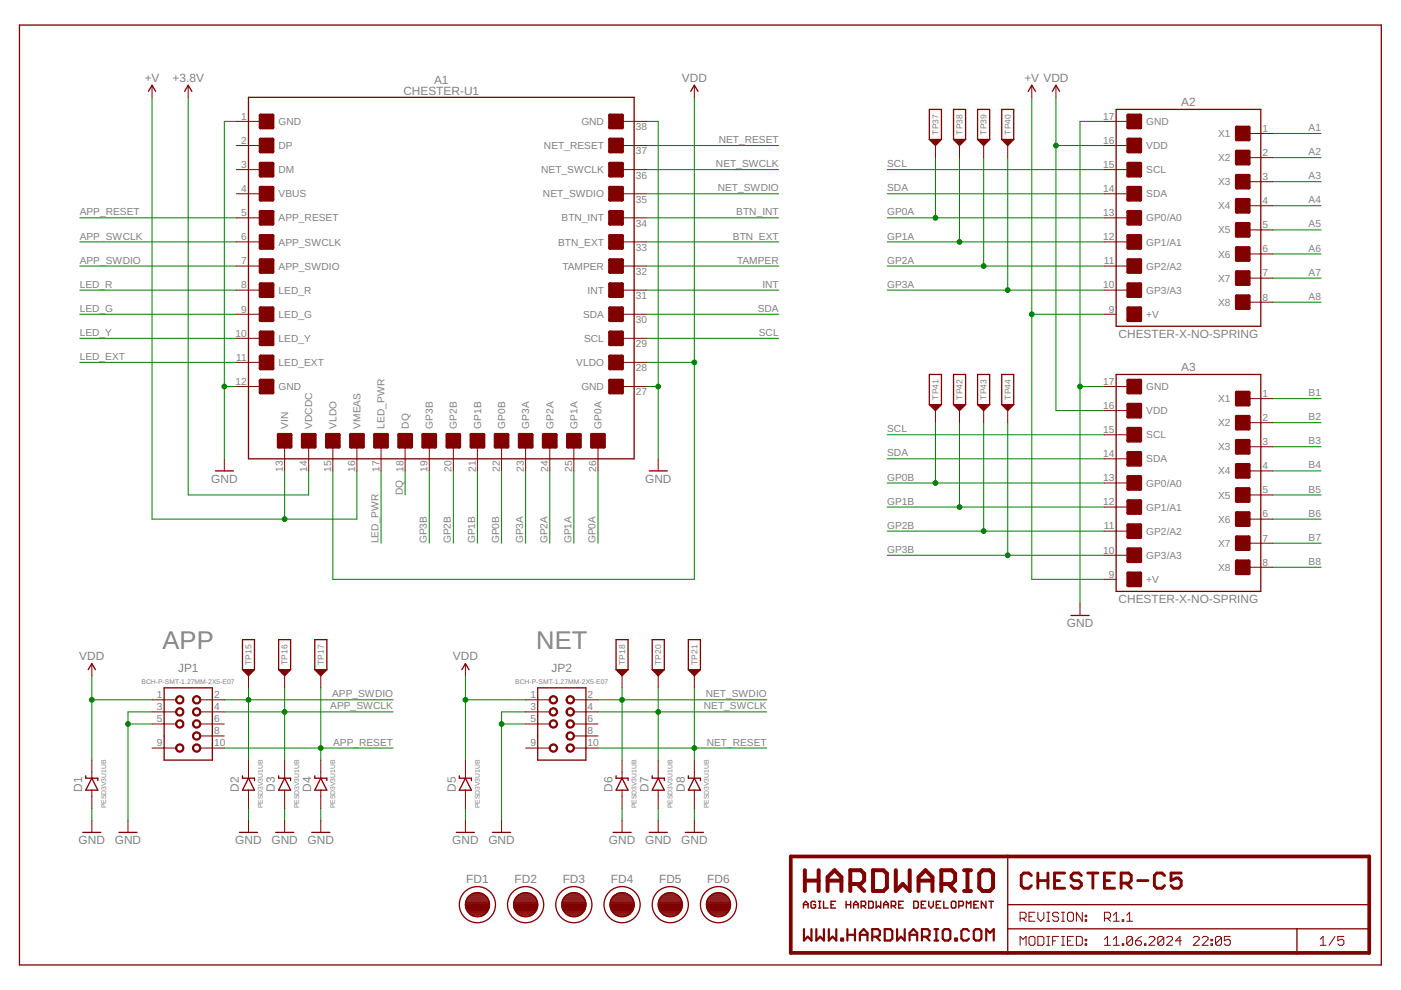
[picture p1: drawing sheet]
<svg xmlns="http://www.w3.org/2000/svg" width="297mm" height="210mm" viewBox="0 0 297 210" stroke-linecap="round" stroke-linejoin="round" font-family="sans-serif">
<g fill="none" stroke="#008000" stroke-width=".21">
<path d="M32.2 20.6v89.5h43.5v-10.3M39.9 20.6v84.3h25.5v-5.1M50.1 25.7h-2.5v71.6M137 25.7h2.6v71.6M137 30.9h28.1M137 36h28.1M147.2 20.6v102.2h-76.6v-23M188.1 36h46M198.3 33.4v12.8M203.4 33.4v17.9M208.6 33.4v23M213.7 33.4v28.1"/>
<path d="M218.8 20.6v102.2h15.3M223.9 20.6v66.5h10.2M223.9 30.9h10.2M234.1 25.7h-5.1v102.3M269.9 28.3h10.2M269.9 33.4h10.2M269.9 38.5h10.2M16.9 56.4h33.2M16.9 51.3h33.2M16.9 46.2h33.2M137 41.1h28.1M137 56.4h28.1"/>
<path d="M137 51.3h28.1M137 46.2h28.1M188.1 41.1h46M188.1 56.4h46M188.1 51.3h46M188.1 46.2h46M269.9 43.6h10.2M269.9 48.7h10.2M269.9 53.8h10.2M269.9 59h10.2M16.9 66.6h33.2M16.9 76.8h33.2"/>
<path d="M16.9 71.7h33.2M16.9 61.5h33.2M137 66.6h28.1M137 76.8h10.2M137 71.7h28.1M137 61.5h28.1M188.1 61.5h46M218.8 66.6h15.3M269.9 64.1h10.2M47.6 82h2.5M60.3 99.8v10.3M80.8 99.8v15.4"/>
<path d="M85.9 99.8v5.1M91 99.8v15.4M96.1 99.8v15.4M101.2 99.8v15.4M106.3 99.8v15.4M111.4 99.8v15.4M116.6 99.8v15.4M121.7 99.8v15.4M126.8 99.8v15.4M137 82h2.6M188.1 92.2h46M188.1 97.3h46"/>
<path d="M198.3 89.6v12.8M203.4 89.6v17.9M208.6 89.6v23M213.7 89.6v28.1M229 82h5.1M269.9 84.5h10.2M269.9 89.6h10.2M269.9 94.7h10.2M269.9 99.8h10.2M188.1 117.7h46M188.1 112.6h46M188.1 107.5h46"/>
<path d="M188.1 102.4h46M269.9 110.1h10.2M269.9 104.9h10.2M269.9 115.2h10.2M269.9 120.3h10.2M19.5 143.3v17.9M19.5 148.4h12.7M27.1 153.5h5.1M32.2 150.9h-5.1v23M47.6 150.9h35.7M47.6 148.4h35.7M47.6 158.6h35.7"/>
<path d="M52.7 145.8v15.4M60.3 145.8v15.4M68 145.8v15.4M98.7 143.3v17.9M98.7 148.4h12.7M106.3 153.5h5.1M111.4 150.9h-5.1v23M126.8 150.9h35.8M126.8 148.4h35.8M126.8 158.6h35.8M131.9 145.8v15.4M139.6 145.8v15.4"/>
<path d="M147.2 145.8v15.4M19.5 171.4v2.5M52.7 171.4v2.5M60.3 171.4v2.5M68 171.4v2.5M98.7 171.4v2.5M131.9 171.4v2.5M139.6 171.4v2.5M147.2 171.4v2.5"/>
</g>
<g fill="#008000" stroke="#008000" stroke-width=".21">
<circle cx="218.8" cy="66.6" r=".51"/>
<circle cx="60.3" cy="110.1" r=".51"/>
<circle cx="229" cy="82" r=".51"/>
<circle cx="139.6" cy="82" r=".51"/>
<circle cx="47.6" cy="82" r=".51"/>
<circle cx="106.3" cy="153.5" r=".51"/>
<circle cx="27.1" cy="153.5" r=".51"/>
<circle cx="223.9" cy="30.9" r=".51"/>
<circle cx="147.2" cy="76.8" r=".51"/>
<circle cx="98.7" cy="148.4" r=".51"/>
<circle cx="19.5" cy="148.4" r=".51"/>
<circle cx="213.7" cy="117.7" r=".51"/>
<circle cx="208.6" cy="112.6" r=".51"/>
<circle cx="203.4" cy="107.5" r=".51"/>
<circle cx="198.3" cy="102.4" r=".51"/>
<circle cx="213.7" cy="61.5" r=".51"/>
<circle cx="208.6" cy="56.4" r=".51"/>
<circle cx="203.4" cy="51.3" r=".51"/>
<circle cx="198.3" cy="46.2" r=".51"/>
<circle cx="131.9" cy="148.4" r=".51"/>
<circle cx="139.6" cy="150.9" r=".51"/>
<circle cx="147.2" cy="158.6" r=".51"/>
<circle cx="68" cy="158.6" r=".51"/>
<circle cx="60.3" cy="150.9" r=".51"/>
<circle cx="52.7" cy="148.4" r=".51"/>
</g>
<g fill="none" stroke="#800000" stroke-width=".21">
<path d="M32.2 18.1v2.5M39.9 18.1v2.5M147.2 18.1v2.5M218.8 18.1v2.5M223.9 18.1v2.5M50.1 25.7h5.1M50.1 30.9h5.1M50.1 36h5.1M131.9 25.7h5.1M131.9 30.9h5.1M131.9 36h5.1M198.3 30.9v2.5"/>
<path d="M203.4 30.9v2.5M208.6 30.9v2.5M213.7 30.9v2.5M234.1 25.7h5.1M234.1 30.9h5.1M234.1 36h5.1M264.8 28.3h5.1M264.8 33.4h5.1M264.8 38.5h5.1M50.1 41.1h5.1M50.1 46.2h5.1M50.1 51.3h5.1"/>
<path d="M50.1 56.4h5.1M131.9 41.1h5.1M131.9 46.2h5.1M131.9 51.3h5.1M131.9 56.4h5.1M234.1 41.1h5.1M234.1 46.2h5.1M234.1 51.3h5.1M234.1 56.4h5.1M264.8 43.6h5.1M264.8 48.7h5.1M264.8 53.8h5.1"/>
<path d="M264.8 59h5.1M50.1 61.5h5.1M50.1 66.6h5.1M50.1 71.7h5.1M50.1 76.8h5.1M131.9 61.5h5.1M131.9 66.6h5.1M131.9 71.7h5.1M131.9 76.8h5.1M234.1 61.5h5.1M234.1 66.6h2.5M264.8 64.1h5.1"/>
<path d="M47.6 97.3v2.5M50.1 82h5.1M60.3 94.7v5.1M65.4 94.7v5.1M70.6 94.7v5.1M75.7 94.7v5.1M80.8 94.7v5.1M85.9 94.7v5.1M91 94.7v5.1M96.1 94.7v5.1M101.2 94.7v5.1M106.3 94.7v5.1"/>
<path d="M111.4 94.7v5.1M116.6 94.7v5.1M121.7 94.7v5.1M126.8 94.7v5.1M131.9 82h5.1M139.6 97.3v2.5M198.3 87.1v2.5M203.4 87.1v2.5M208.6 87.1v2.5M213.7 87.1v2.5M234.1 82h5.1M234.1 97.3h5.1"/>
<path d="M234.1 92.2h5.1M234.1 87.1h5.1M264.8 84.5h5.1M264.8 89.6h5.1M264.8 94.7h5.1M264.8 99.8h5.1M234.1 117.7h5.1M234.1 112.6h5.1M234.1 107.5h5.1M234.1 102.4h5.1M264.8 104.9h5.1M264.8 110.1h5.1"/>
<path d="M264.8 115.2h5.1M229 128v2.5M234.1 122.8h2.5M264.8 120.3h5.1M19.5 140.7v2.6M32.2 148.4h5.2M32.2 150.9h5.2M32.2 153.5h5.2M32.2 158.6h5.2M42.5 148.4h5.1M42.5 150.9h5.1M42.5 153.5h5.1"/>
<path d="M42.5 156h5.1M42.5 158.6h5.1M52.7 143.3v2.5M60.3 143.3v2.5M68 143.3v2.5M98.7 140.7v2.6M111.4 148.4h5.2M111.4 150.9h5.2M111.4 153.5h5.2M111.4 158.6h5.2M121.7 148.4h5.1M121.7 150.9h5.1"/>
<path d="M121.7 153.5h5.1M121.7 156h5.1M121.7 158.6h5.1M131.9 143.3v2.5M139.6 143.3v2.5M147.2 143.3v2.5M19.5 161.2v3.8M19.5 167.5v3.9M19.5 173.9v2.6M27.1 173.9v2.6M52.7 161.2v3.8M52.7 167.5v3.9"/>
<path d="M52.7 173.9v2.6M60.3 161.2v3.8M60.3 167.5v3.9M60.3 173.9v2.6M68 161.2v3.8M68 167.5v3.9M68 173.9v2.6M98.7 161.2v3.8M98.7 167.5v3.9M98.7 173.9v2.6M106.3 173.9v2.6M131.9 161.2v3.8"/>
<path d="M131.9 167.5v3.9M131.9 173.9v2.6M139.6 161.2v3.8M139.6 167.5v3.9M139.6 173.9v2.6M147.2 161.2v3.8M147.2 167.5v3.9M147.2 173.9v2.6M216.3 194.7h.9l.4-.3v-.7l-.4-.3h-.9v1.9M216.9 194.7l.7 .6M218.2 198.8l.3-.3h.6l.3 .3v1.3l-.3 .3h-.6l-.3-.3zM218.2 194.4h.6"/>
<path d="M219.4 193.4h-1.2v1.9h1.2M220 193.4v1.3l.7 .6 .6-.6v-1.3M220 198.5h1l.3 .3v1.3l-.3 .3h-1zM221.9 193.4h.7M221.9 195.3h.7M221.9 198.5h.7M222.2 193.4v1.9M222.2 198.5v1.9M223.2 199.5h.6M224.5 193.7l-.4-.3h-.6l-.3 .3v.4l.3 .3h.6l.4 .3v.3l-.4 .3h-.6l-.3-.3M224.5 198.5h-1.3v1.9M225.1 193.4h.6"/>
<path d="M225.1 195.3h.6M225.1 198.5h.6M225.4 193.4v1.9M225.4 198.5v1.9M226.3 199.5h.6M226.7 193.4h.6l.3 .3v1.3l-.3 .3h-.6l-.4-.3v-1.3zM227.6 198.5h-1.3v1.9h1.3M228.2 198.5h1l.3 .3v1.3l-.3 .3h-1zM229.5 193.4v1.9l-1.3-1.9v1.9M230.1 195h.3v.3h-.3zM230.1 194.1h.3v.3h-.3zM230.1 199.2h.3v.3h-.3z"/>
<path d="M234.2 194.7h.9l.3-.3v-.7l-.3-.3h-.9v1.9M234.2 199.2l.6-.7v1.9M234.8 194.7l.6 .6M236.1 195.3h1.2M236.1 199.2l.6-.7v1.9M236.1 194.1l.6-.7v1.9M237.9 195h.4v.3h-.4zM238.9 195.3h1.2M238.9 194.1l.6-.7v1.9M240.1 198.8l-.3-.3h-.6l-.3 .3v1.3M240.1 198.8v1.3l-.3 .3h-.6l-.3-.3M240.1 198.8l-1.2 1.3"/>
<path d="M240.8 199.5h.9l.3 .3v.3l-.3 .3h-.6l-.3-.3zM242 198.5l-.6 .3-.6 .7M243.6 198.8l.3-.3h.6l.4 .3v.4l-1.3 1.2h1.3M246.7 198.8l-.3-.3h-.6l-.3 .3v1.3M246.7 198.8v1.3l-.3 .3h-.6l-.3-.3M246.7 198.8l-1.2 1.3M247.4 198.8l.3-.3h.6l.3 .3v.4l-1.2 1.2h1.2M250.5 199.5h-1.3l1-1v1.9M253 198.8l.3-.3h.6l.4 .3v.4l-1.3 1.2h1.3M254.9 198.8l.3-.3h.6l.3 .3v.4l-1.2 1.2h1.2M256.8 199.2h.3v.3h-.3zM259 198.8l-.3-.3h-.7l-.3 .3v1.3"/>
<path d="M259 198.8v1.3l-.3 .3h-.7l-.3-.3M259 198.8l-1.3 1.3M260.8 198.5h-1.2v1l.6-.3h.3l.3 .3v.6l-.3 .3h-.6l-.3-.3M279.9 199.2l.6-.7v1.9M283 198.5l-1.2 1.9M284.9 198.5h-1.2v1l.6-.3h.3l.3 .3v.6l-.3 .3h-.6l-.3-.3M216.3 200.4v-1.9l.6 .7 .7-.7v1.9M221.9 200.4h.7M225.1 200.4h.6M230.1 200.1h.3v.3h-.3zM234.2 200.4h1.2M236.1 200.4h1.2"/>
<path d="M237.9 200.1h.4v.3h-.4zM242.7 200.1h.3v.3h-.3zM256.8 200.1h.3v.3h-.3zM279.9 200.4h1.3"/>
</g>
<g fill="none" stroke="#800000" stroke-width=".28">
<path d="M4.1 5.3h288.8v199.3h-288.8zM31.5 19.4l.7-1.3 .8 1.3M39.1 19.4l.8-1.3 .8 1.3M146.5 19.4l.7-1.3 .8 1.3M218 19.4l.8-1.3 .7 1.3M223.1 19.4l.8-1.3 .7 1.3M52.7 20.6h81.8v76.7h-81.8zM197 29.6v-6.4h2.6v6.4M197 29.6l1.3 1.3 1.3-1.3M197 29.6h2.6M197.3 29.7h2M197.4 29.8h1.8"/>
<path d="M197.5 30h1.6M197.7 30.1h1.3M197.8 30.2h1M198 30.4h.7M198.1 30.5h.5M198.2 30.6h.3M202.2 29.6v-6.4h2.5v6.4M202.2 29.6h2.5M202.2 29.6l1.2 1.3 1.3-1.3M202.4 29.7h2M202.5 29.8h1.8M202.7 30h1.5"/>
<path d="M202.8 30.1h1.3M202.9 30.2h1M203.1 30.4h.7M203.2 30.5h.5M203.3 30.6h.3M207.3 29.6v-6.4h2.5v6.4M207.3 29.6h2.5M207.3 29.6l1.3 1.3 1.2-1.3M207.5 29.7h2.1M207.6 29.8h1.8M207.8 30h1.5M207.9 30.1h1.3"/>
<path d="M208 30.2h1.1M208.2 30.4h.7M208.3 30.5h.5M208.4 30.6h.3M212.4 29.6v-6.4h2.5v6.4M212.4 29.6h2.5M212.4 29.6l1.3 1.3 1.2-1.3M212.6 29.7h2.1M212.8 29.8h1.7M212.9 30h1.5M213 30.1h1.3M213.1 30.2h1.1"/>
<path d="M213.3 30.4h.7M213.4 30.5h.5M213.5 30.6h.3M236.6 23.2h30.7v46h-30.7zM236.6 79.4h30.7v46h-30.7zM45.7 99.8h3.8M137.6 99.8h3.9M197 85.8v-6.4h2.6v6.4M197 85.8l1.3 1.3 1.3-1.3M197 85.8h2.6M197.3 85.9h2M197.4 86h1.8"/>
<path d="M197.5 86.2h1.6M197.7 86.3h1.3M197.8 86.4h1M198 86.6h.7M198.1 86.7h.5M198.2 86.8h.3M202.2 85.8v-6.4h2.5v6.4M202.2 85.8h2.5M202.2 85.8l1.2 1.3 1.3-1.3M202.4 85.9h2M202.5 86h1.8M202.7 86.2h1.5"/>
<path d="M202.8 86.3h1.3M202.9 86.4h1M203.1 86.6h.7M203.2 86.7h.5M203.3 86.8h.3M207.3 85.8v-6.4h2.5v6.4M207.3 85.8h2.5M207.3 85.8l1.3 1.3 1.2-1.3M207.5 85.9h2.1M207.6 86h1.8M207.8 86.2h1.5M207.9 86.3h1.3"/>
<path d="M208 86.4h1.1M208.2 86.6h.7M208.3 86.7h.5M208.4 86.8h.3M212.4 85.8v-6.4h2.5v6.4M212.4 85.8h2.5M212.4 85.8l1.3 1.3 1.2-1.3M212.6 85.9h2.1M212.8 86h1.7M212.9 86.2h1.5M213 86.3h1.3M213.1 86.4h1.1"/>
<path d="M213.3 86.6h.7M213.4 86.7h.5M213.5 86.8h.3M227.1 130.5h3.8M18.7 142l.8-1.3 .7 1.3M34.8 145.8h10.2v15.4h-10.2zM51.4 142v-6.4h2.6v6.4M51.4 142l1.3 1.3 1.3-1.3M51.4 142h2.6M51.7 142.1h2M51.8 142.3h1.8M51.9 142.4h1.5"/>
<path d="M52 142.5h1.3M52.2 142.6h1M52.3 142.8h.8M52.4 142.9h.5M52.6 143h.2M59.1 142v-6.4h2.5v6.4M59.1 142h2.5M59.1 142l1.2 1.3 1.3-1.3M59.3 142.1h2.1M59.5 142.3h1.7M59.6 142.4h1.5M59.7 142.5h1.3"/>
<path d="M59.8 142.6h1.1M60 142.8h.7M60.1 142.9h.5M60.2 143h.3M66.7 142v-6.4h2.6v6.4M66.7 142h2.6M66.7 142l1.3 1.3 1.3-1.3M67 142.1h2M67.1 142.3h1.8M67.2 142.4h1.6M67.4 142.5h1.2M67.5 142.6h1"/>
<path d="M67.6 142.8h.8M67.8 142.9h.5M67.9 143h.2M97.9 142l.8-1.3 .7 1.3M114 145.8h10.2v15.4h-10.2zM130.6 142v-6.4h2.6v6.4M130.6 142h2.6M130.6 142l1.3 1.3 1.3-1.3M130.9 142.1h2M131 142.3h1.8M131.1 142.4h1.6M131.3 142.5h1.2"/>
<path d="M131.4 142.6h1M131.5 142.8h.8M131.6 142.9h.5M131.8 143h.2M138.3 142v-6.4h2.5v6.4M138.3 142h2.5M138.3 142l1.3 1.3 1.2-1.3M138.5 142.1h2.1M138.7 142.3h1.7M138.8 142.4h1.5M138.9 142.5h1.3M139 142.6h1.1"/>
<path d="M139.2 142.8h.7M139.3 142.9h.5M139.4 143h.3M145.9 142v-6.4h2.6v6.4M145.9 142h2.6M145.9 142l1.3 1.3 1.3-1.3M146.2 142.1h2.1M146.3 142.3h1.8M146.5 142.4h1.5M146.6 142.5h1.3M146.7 142.6h1M146.8 142.8h.8"/>
<path d="M147 142.9h.5M147.1 143h.2M17.5 176.5h3.9M18.2 164.5v.5h2.5v.5M19.5 165l1.2 2.5h-2.5zM25.2 176.5h3.8M50.8 176.5h3.8M51.4 164.5v.5h2.6v.5M52.7 165l1.3 2.5h-2.6zM58.4 176.5h3.9M59.1 164.5v.5h2.5v.5M60.3 165l1.3 2.5h-2.5z"/>
<path d="M66.1 176.5h3.8M66.7 164.5v.5h2.6v.5M68 165l1.3 2.5h-2.6zM96.8 176.5h3.8M97.4 164.5v.5h2.5v.5M98.7 165l1.2 2.5h-2.5zM104.4 176.5h3.8M130 176.5h3.8M130.6 164.5v.5h2.6v.5M131.9 165l1.3 2.5h-2.6zM137.6 176.5h3.9M138.3 164.5v.5h2.5v.5"/>
<path d="M139.6 165l1.2 2.5h-2.5zM145.3 176.5h3.8M145.9 164.5v.5h2.6v.5M147.2 165l1.3 2.5h-2.6zM98.7 192h5.1M98.7 191.7h5.1M98.7 192.2h5.1M98.7 191.5h5.1M98.7 192.2l.2 .7M98.7 192.4h5M98.7 191.3h5M98.8 191.1h4.9"/>
<path d="M98.8 191.1l-.1 1.1M98.8 192.6h4.9M98.9 190.8h4.7M98.9 192.9h4.7M98.9 192.9l.9 1.1M99 190.6h4.5M99 193.1h4.4M99.1 190.4h4.3M99.2 193.3h4.1M99.3 190.2h3.9M99.3 193.5h3.8M99.5 189.9h3.5"/>
<path d="M99.6 193.8h3.3M99.8 189.7h2.9M99.9 194h2.7M100.1 189.5h2.2M100.4 194.2h1.7M100.9 189.3h.6M102.3 189.5l.9 .6 .5 1M102.3 189.5a2.54 2.54 0 0 0-3.5 1.6M103.5 192.9a2.55 2.55 0 0 1-3.7 1.1M103.7 191.1l.1 1.1M103.8 192.2l-.3 .7M108.9 192h5.1"/>
<path d="M108.9 191.7h5.1M108.9 192.2h5.1M108.9 191.5h5.1M108.9 192.2l.2 .7M108.9 191.3h5M109 192.4h4.9M109 191.1h4.9M109 191.1l-.1 1.1M109 192.6h4.9M109.1 190.8h4.7M109.1 192.9h4.7M109.1 192.9l1 1.1"/>
<path d="M109.2 190.6h4.5M109.2 193.1h4.5M109.3 190.4h4.3M109.4 193.3h4.1M109.5 190.2h3.9M109.6 193.5h3.7M109.7 189.9h3.5M109.8 193.8h3.3M110 189.7h2.9M110.1 194h2.7M110.4 189.5h2.1M110.6 194.2h1.7"/>
<path d="M111.1 189.3h.6M112.5 189.5l.9 .6 .5 1M112.5 189.5a2.54 2.54 0 0 0-3.5 1.6M113.8 192.9a2.56 2.56 0 0 1-3.7 1.1M113.9 191.1l.1 1.1M114 192.2l-.2 .7M119.1 192h5.1M119.1 191.7h5.1M119.1 192.2h5.1M119.1 191.5h5.1M119.1 192.2l.2 .7M119.2 191.3h5"/>
<path d="M119.2 192.4h4.9M119.2 191.1l-.1 1.1M119.2 191.1h4.9M119.3 192.6h4.8M119.3 190.8h4.7M119.3 192.9h4.7M119.3 192.9a2.56 2.56 0 0 0 3.7 1.1M119.4 190.6h4.5M119.5 193.1h4.4M119.5 190.4h4.3M119.6 193.3h4.1M119.7 190.2h3.9"/>
<path d="M119.8 193.5h3.7M119.9 189.9h3.5M120 193.8h3.3M120.2 189.7h2.9M120.3 194h2.7M120.6 189.5h2.2M120.6 189.5a2.56 2.56 0 0 1 3.5 1.6M120.6 189.5l-.9 .6-.5 1M120.8 194.2h1.8M121.4 189.3h.6M124 192.9l-1 1.1M124.1 191.1l.1 1.1"/>
<path d="M124.2 192.2l-.2 .7M129.3 192h5.1M129.3 191.7h5.2M129.3 191.5h5.1M129.4 192.2l.2 .7M129.4 192.2h5M129.4 191.3h5M129.4 192.4h5M129.4 191.1v1.1M129.5 191.1h4.8M129.5 192.6h4.8M129.5 190.8h4.8"/>
<path d="M129.6 192.9a2.56 2.56 0 0 0 3.7 1.1M129.6 192.9h4.6M129.6 190.6h4.6M129.7 193.1h4.4M129.8 190.4h4.2M129.8 193.3h4.2M129.9 190.2h4M130 193.5h3.8M130.2 189.9h3.4M130.2 193.8h3.4M130.4 189.7h2.9M130.5 194h2.7"/>
<path d="M130.8 189.5h2.2M130.8 189.5a2.58 2.58 0 0 1 3.6 2.7M130.8 189.5l-.8 .6-.6 1M131 194.2h1.8M131.6 189.3h.6M134.2 192.9l-.9 1.1M134.4 192.2l-.2 .7M139.6 191.7h5.1M139.6 192h5.1M139.6 191.5h5.1M139.6 192.2h5M139.6 191.3h5"/>
<path d="M139.6 192.4h5M139.7 191.1l-.1 1.1 .2 .7M139.7 191.1h4.8M139.7 192.6h4.8M139.7 190.8h4.8M139.8 192.9h4.6M139.8 192.9a2.56 2.56 0 0 0 3.7 1.1M139.9 190.6h4.5M139.9 193.1h4.4M140 190.4h4.2M140 193.3h4.2M140.2 190.2h3.9"/>
<path d="M140.2 193.5h3.8M140.4 189.9h3.4M140.5 193.8h3.3M140.7 189.7h2.9M140.8 194h2.7M141 189.5h2.2M141.1 189.5a2.56 2.56 0 0 1 3.5 1.6M141.1 189.5l-.9 .6-.5 1M141.2 194.2h1.8M141.8 189.3h.6M144.4 192.9l-.9 1.1M144.6 191.1v1.1"/>
<path d="M144.6 192.2l-.2 .7M149.8 191.7h5.1M149.8 192.2h5.1M149.8 192h5.1M149.8 191.5h5.1M149.8 192.2l.2 .7M149.8 191.3h5M149.9 192.4h4.9M149.9 191.1h4.9M149.9 191.1l-.1 1.1M149.9 192.6h4.8M150 190.8h4.7"/>
<path d="M150 192.9h4.7M150 192.9l1 1.1M150.1 190.6h4.5M150.1 193.1h4.4M150.2 190.4h4.3M150.3 193.3h4.1M150.4 190.2h3.9M150.5 193.5h3.7M150.6 189.9h3.5M150.7 193.8h3.3M150.9 189.7h2.9M151 194a2.55 2.55 0 0 0 2.7 0"/>
<path d="M151 194h2.7M151.2 189.5h2.2M151.4 194.2h1.8M152 189.3h.6M153.4 189.5l.9 .6 .5 1M153.4 189.5a2.56 2.56 0 0 0-3.5 1.6M154.7 192.9l-1 1.1M154.8 191.1l.1 1.1M154.9 192.2l-.2 .7M213.7 181.6v20.4M213.7 191.8h76.6M213.7 196.9h76.6"/>
<path d="M275 196.9v5.1"/>
<circle cx="101.2" cy="191.8" r="3.8"/>
<circle cx="111.4" cy="191.8" r="3.8"/>
<circle cx="121.7" cy="191.8" r="3.8"/>
<circle cx="131.9" cy="191.8" r="3.8"/>
<circle cx="142.1" cy="191.8" r="3.8"/>
<circle cx="152.3" cy="191.8" r="3.8"/>
</g>
<g fill="none" stroke="#800000" stroke-width=".78">
<path d="M55.2 24.5h2.6v2.5h-2.6zM55.2 29.6h2.6v2.5h-2.6zM55.2 34.7h2.6v2.6h-2.6zM55.2 39.8h2.6v2.6h-2.6zM129.3 24.5h2.6v2.5h-2.6zM129.3 29.6h2.6v2.5h-2.6zM129.3 34.7h2.6v2.6h-2.6zM129.3 39.8h2.6v2.6h-2.6zM239.2 24.5h2.6v2.5h-2.6zM239.2 29.6h2.6v2.5h-2.6zM239.2 34.7h2.6v2.6h-2.6zM239.2 39.8h2.6v2.6h-2.6z"/>
<path d="M262.2 27h2.6v2.6h-2.6zM262.2 32.1h2.6v2.6h-2.6zM262.2 37.3h2.6v2.5h-2.6zM55.2 44.9h2.6v2.6h-2.6zM55.2 50h2.6v2.6h-2.6zM55.2 55.1h2.6v2.6h-2.6zM129.3 44.9h2.6v2.6h-2.6zM129.3 50h2.6v2.6h-2.6zM129.3 55.1h2.6v2.6h-2.6zM239.2 44.9h2.6v2.6h-2.6zM239.2 50h2.6v2.6h-2.6zM239.2 55.1h2.6v2.6h-2.6z"/>
<path d="M262.2 42.4h2.6v2.5h-2.6zM262.2 47.5h2.6v2.5h-2.6zM262.2 52.6h2.6v2.5h-2.6zM262.2 57.7h2.6v2.5h-2.6zM55.2 60.2h2.6v2.6h-2.6zM55.2 65.3h2.6v2.6h-2.6zM55.2 70.5h2.6v2.5h-2.6zM55.2 75.6h2.6v2.5h-2.6zM129.3 60.2h2.6v2.6h-2.6zM129.3 65.3h2.6v2.6h-2.6zM129.3 70.5h2.6v2.5h-2.6zM129.3 75.6h2.6v2.5h-2.6z"/>
<path d="M239.2 60.2h2.6v2.6h-2.6zM239.2 65.3h2.6v2.6h-2.6zM262.2 62.8h2.6v2.5h-2.6zM55.2 80.7h2.6v2.5h-2.6zM59.1 92.2h2.5v2.5h-2.5zM64.2 92.2h2.5v2.5h-2.5zM69.3 92.2h2.5v2.5h-2.5zM74.4 92.2h2.6v2.5h-2.6zM79.5 92.2h2.6v2.5h-2.6zM84.6 92.2h2.6v2.5h-2.6zM89.7 92.2h2.6v2.5h-2.6zM94.8 92.2h2.6v2.5h-2.6z"/>
<path d="M99.9 92.2h2.6v2.5h-2.6zM105.1 92.2h2.5v2.5h-2.5zM110.2 92.2h2.5v2.5h-2.5zM115.3 92.2h2.5v2.5h-2.5zM120.4 92.2h2.6v2.5h-2.6zM125.5 92.2h2.6v2.5h-2.6zM129.3 80.7h2.6v2.5h-2.6zM239.2 80.7h2.6v2.5h-2.6zM239.2 85.8h2.6v2.5h-2.6zM239.2 90.9h2.6v2.6h-2.6zM239.2 96h2.6v2.6h-2.6zM262.2 83.2h2.6v2.6h-2.6z"/>
<path d="M262.2 88.3h2.6v2.6h-2.6zM262.2 93.5h2.6v2.5h-2.6zM262.2 98.6h2.6v2.5h-2.6zM239.2 101.1h2.6v2.6h-2.6zM239.2 106.2h2.6v2.6h-2.6zM239.2 111.3h2.6v2.6h-2.6zM239.2 116.4h2.6v2.6h-2.6zM262.2 103.7h2.6v2.5h-2.6zM262.2 108.8h2.6v2.5h-2.6zM262.2 113.9h2.6v2.5h-2.6zM262.2 119h2.6v2.6h-2.6zM239.2 121.6h2.6v2.5h-2.6z"/>
<path d="M167.7 181.6h122.6v20.4h-122.6z"/>
</g>
<g fill="#800000" stroke="#800000" stroke-width=".21">
<path d="M55.2 24.5h2.6v2.5h-2.6z"/>
<path d="M55.2 29.6h2.6v2.5h-2.6z"/>
<path d="M55.2 34.7h2.6v2.5h-2.6z"/>
<path d="M55.2 39.8h2.6v2.6h-2.6z"/>
<path d="M55.2 44.9h2.6v2.6h-2.6z"/>
<path d="M55.2 50h2.6v2.6h-2.6z"/>
<path d="M55.2 55.1h2.6v2.6h-2.6z"/>
<path d="M55.2 60.2h2.6v2.6h-2.6z"/>
<path d="M55.2 65.4h2.6v2.5h-2.6z"/>
<path d="M55.2 70.5h2.6v2.5h-2.6z"/>
<path d="M55.2 75.6h2.6v2.5h-2.6z"/>
<path d="M55.2 80.7h2.6v2.5h-2.6z"/>
<path d="M59.1 92.2h2.5v2.5h-2.5z"/>
<path d="M64.2 92.2h2.5v2.5h-2.5z"/>
<path d="M69.3 92.2h2.5v2.5h-2.5z"/>
<path d="M74.4 92.2h2.5v2.5h-2.5z"/>
<path d="M79.5 92.2h2.6v2.5h-2.6z"/>
<path d="M84.6 92.2h2.6v2.5h-2.6z"/>
<path d="M89.7 92.2h2.6v2.5h-2.6z"/>
<path d="M94.8 92.2h2.6v2.5h-2.6z"/>
<path d="M99.9 92.2h2.6v2.5h-2.6z"/>
<path d="M105.1 92.2h2.5v2.5h-2.5z"/>
<path d="M110.2 92.2h2.5v2.5h-2.5z"/>
<path d="M115.3 92.2h2.5v2.5h-2.5z"/>
<path d="M120.4 92.2h2.5v2.5h-2.5z"/>
<path d="M125.5 92.2h2.6v2.5h-2.6z"/>
<path d="M129.3 80.7h2.6v2.5h-2.6z"/>
<path d="M129.3 75.6h2.6v2.5h-2.6z"/>
<path d="M129.3 70.5h2.6v2.5h-2.6z"/>
<path d="M129.3 65.4h2.6v2.5h-2.6z"/>
<path d="M129.3 60.2h2.6v2.6h-2.6z"/>
<path d="M129.3 55.1h2.6v2.6h-2.6z"/>
<path d="M129.3 50h2.6v2.6h-2.6z"/>
<path d="M129.3 44.9h2.6v2.6h-2.6z"/>
<path d="M129.3 39.8h2.6v2.6h-2.6z"/>
<path d="M129.3 34.7h2.6v2.5h-2.6z"/>
<path d="M129.3 29.6h2.6v2.5h-2.6z"/>
<path d="M129.3 24.5h2.6v2.5h-2.6z"/>
<path d="M262.2 27h2.6v2.6h-2.6z"/>
<path d="M262.2 32.2h2.6v2.5h-2.6z"/>
<path d="M262.2 37.3h2.6v2.5h-2.6z"/>
<path d="M262.2 42.4h2.6v2.5h-2.6z"/>
<path d="M262.2 47.5h2.6v2.5h-2.6z"/>
<path d="M262.2 52.6h2.6v2.5h-2.6z"/>
<path d="M262.2 57.7h2.6v2.5h-2.6z"/>
<path d="M262.2 62.8h2.6v2.5h-2.6z"/>
<path d="M239.2 65.4h2.6v2.5h-2.6z"/>
<path d="M239.2 60.2h2.6v2.6h-2.6z"/>
<path d="M239.2 55.1h2.6v2.6h-2.6z"/>
<path d="M239.2 50h2.6v2.6h-2.6z"/>
<path d="M239.2 44.9h2.6v2.6h-2.6z"/>
<path d="M239.2 39.8h2.6v2.6h-2.6z"/>
<path d="M239.2 34.7h2.6v2.5h-2.6z"/>
<path d="M239.2 29.6h2.6v2.5h-2.6z"/>
<path d="M239.2 24.5h2.6v2.5h-2.6z"/>
<path d="M262.2 83.2h2.6v2.6h-2.6z"/>
<path d="M262.2 88.3h2.6v2.6h-2.6z"/>
<path d="M262.2 93.5h2.6v2.5h-2.6z"/>
<path d="M262.2 98.6h2.6v2.5h-2.6z"/>
<path d="M262.2 103.7h2.6v2.5h-2.6z"/>
<path d="M262.2 108.8h2.6v2.5h-2.6z"/>
<path d="M262.2 113.9h2.6v2.5h-2.6z"/>
<path d="M262.2 119h2.6v2.5h-2.6z"/>
<path d="M239.2 121.6h2.6v2.5h-2.6z"/>
<path d="M239.2 116.5h2.6v2.5h-2.6z"/>
<path d="M239.2 111.3h2.6v2.6h-2.6z"/>
<path d="M239.2 106.2h2.6v2.6h-2.6z"/>
<path d="M239.2 101.1h2.6v2.6h-2.6z"/>
<path d="M239.2 96h2.6v2.6h-2.6z"/>
<path d="M239.2 90.9h2.6v2.6h-2.6z"/>
<path d="M239.2 85.8h2.6v2.5h-2.6z"/>
<path d="M239.2 80.7h2.6v2.5h-2.6z"/>
</g>
<g fill="#800000" stroke="#800000" stroke-width=".21">
<path d="M37.4 147.8a.89 .89 0 0 1 1.4 0 .89 .89 0 0 1-.4 1.4 .89 .89 0 0 1-1.2-.8h.3a.64 .64 0 0 1 .9-.6 .64 .64 0 0 1 .1 1.1 .64 .64 0 0 1-1-.3v-.2h-.3z" fill-rule="evenodd"/>
<path d="M41 147.8a.89 .89 0 0 1 1.4 0 .89 .89 0 0 1-.4 1.4 .89 .89 0 0 1-1.2-.8h.3a.64 .64 0 0 1 .9-.6 .64 .64 0 0 1 .1 1.1 .64 .64 0 0 1-1-.3v-.2h-.3z" fill-rule="evenodd"/>
<path d="M37.4 150.4a.89 .89 0 0 1 1.4 0 .89 .89 0 0 1-.4 1.3 .89 .89 0 0 1-1.2-.8h.3a.64 .64 0 0 1 .9-.5 .64 .64 0 0 1 .1 1.1 .64 .64 0 0 1-1-.3v-.3h-.3z" fill-rule="evenodd"/>
<path d="M41 150.4a.89 .89 0 0 1 1.4 0 .89 .89 0 0 1-.4 1.3 .89 .89 0 0 1-1.2-.8h.3a.64 .64 0 0 1 .9-.5 .64 .64 0 0 1 .1 1.1 .64 .64 0 0 1-1-.3v-.3h-.3z" fill-rule="evenodd"/>
<path d="M37.4 153a.89 .89 0 0 1 1.4-.1 .89 .89 0 0 1-.4 1.4 .89 .89 0 0 1-1.2-.8h.3a.64 .64 0 0 1 .9-.5 .64 .64 0 0 1 .1 1 .64 .64 0 0 1-1-.3v-.2h-.3z" fill-rule="evenodd"/>
<path d="M41 153a.89 .89 0 0 1 1.4-.1 .89 .89 0 0 1-.4 1.4 .89 .89 0 0 1-1.2-.8h.3a.64 .64 0 0 1 .9-.5 .64 .64 0 0 1 .1 1 .64 .64 0 0 1-1-.3v-.2h-.3z" fill-rule="evenodd"/>
<path d="M41 155.5a.89 .89 0 0 1 1.4 0 .89 .89 0 0 1-.4 1.4 .89 .89 0 0 1-1.2-.9h.3a.64 .64 0 0 1 .9-.5 .64 .64 0 0 1 .1 1.1 .64 .64 0 0 1-1-.3v-.3h-.3z" fill-rule="evenodd"/>
<path d="M37.4 158.1a.89 .89 0 0 1 1.4-.1 .89 .89 0 0 1-.4 1.4 .89 .89 0 0 1-1.2-.8h.3a.64 .64 0 0 1 .9-.5 .64 .64 0 0 1 .1 1 .64 .64 0 0 1-1-.3v-.2h-.3z" fill-rule="evenodd"/>
<path d="M41 158.1a.89 .89 0 0 1 1.4-.1 .89 .89 0 0 1-.4 1.4 .89 .89 0 0 1-1.2-.8h.3a.64 .64 0 0 1 .9-.5 .64 .64 0 0 1 .1 1 .64 .64 0 0 1-1-.3v-.2h-.3z" fill-rule="evenodd"/>
<path d="M116.6 147.8a.9 .9 0 0 1 1.5 .1 .9 .9 0 0 1-.5 1.3 .9 .9 0 0 1-1.2-.8h.3a.64 .64 0 0 1 .9-.6 .64 .64 0 0 1 .1 1.1 .64 .64 0 0 1-1-.3v-.2h-.3z" fill-rule="evenodd"/>
<path d="M120.2 147.8a.9 .9 0 0 1 1.4 .1 .9 .9 0 0 1-.4 1.3 .9 .9 0 0 1-1.2-.8h.3a.64 .64 0 0 1 .9-.6 .64 .64 0 0 1 .1 1.1 .64 .64 0 0 1-1-.3v-.2h-.3z" fill-rule="evenodd"/>
<path d="M116.6 150.4a.9 .9 0 0 1 1.5 0 .9 .9 0 0 1-.5 1.4 .9 .9 0 0 1-1.2-.9h.3a.64 .64 0 0 1 .9-.5 .64 .64 0 0 1 .1 1.1 .64 .64 0 0 1-1-.3v-.3h-.3z" fill-rule="evenodd"/>
<path d="M120.2 150.4a.9 .9 0 0 1 1.4 0 .9 .9 0 0 1-.4 1.4 .9 .9 0 0 1-1.2-.9h.3a.64 .64 0 0 1 .9-.5 .64 .64 0 0 1 .1 1.1 .64 .64 0 0 1-1-.3v-.3h-.3z" fill-rule="evenodd"/>
<path d="M116.6 153a.9 .9 0 0 1 1.5 0 .9 .9 0 0 1-.5 1.4 .9 .9 0 0 1-1.2-.9h.3a.64 .64 0 0 1 .9-.5 .64 .64 0 0 1 .1 1 .64 .64 0 0 1-1-.3v-.2h-.3z" fill-rule="evenodd"/>
<path d="M120.2 153a.9 .9 0 0 1 1.4 0 .9 .9 0 0 1-.4 1.4 .9 .9 0 0 1-1.2-.9h.3a.64 .64 0 0 1 .9-.5 .64 .64 0 0 1 .1 1 .64 .64 0 0 1-1-.3v-.2h-.3z" fill-rule="evenodd"/>
<path d="M120.2 155.5a.9 .9 0 0 1 1.4 0 .9 .9 0 0 1-.4 1.4 .9 .9 0 0 1-1.2-.9h.3a.64 .64 0 0 1 .9-.5 .64 .64 0 0 1 .1 1.1 .64 .64 0 0 1-1-.3v-.3h-.3z" fill-rule="evenodd"/>
<path d="M116.6 158.1a.9 .9 0 0 1 1.5 0 .9 .9 0 0 1-.5 1.4 .9 .9 0 0 1-1.2-.9h.3a.64 .64 0 0 1 .9-.5 .64 .64 0 0 1 .1 1 .64 .64 0 0 1-1-.3v-.2h-.3z" fill-rule="evenodd"/>
<path d="M120.2 158.1a.9 .9 0 0 1 1.4 0 .9 .9 0 0 1-.4 1.4 .9 .9 0 0 1-1.2-.9h.3a.64 .64 0 0 1 .9-.5 .64 .64 0 0 1 .1 1 .64 .64 0 0 1-1-.3v-.2h-.3z" fill-rule="evenodd"/>
</g>
<g fill="none" stroke="#800000" stroke-width=".85">
<path d="M170.6 184.5v4.4M170.6 186.7h3M173.6 184.5v4.4M175.5 186.7h2.9M175.5 188.9v-2.9l1.4-1.5 1.5 1.5v2.9M180.3 187.4h2.2l.7-.7v-1.5l-.7-.7h-2.2v4.4M181.8 187.4l1.4 1.5M185.1 184.5h2.2l.7 .7v3l-.7 .7h-2.2zM189.9 184.5v4.4l1.5-1.5 1.5 1.5v-4.4M194.8 186.7h2.9M194.8 188.9v-2.9l1.4-1.5 1.5 1.5v2.9M199.6 187.4h2.2l.7-.7v-1.5l-.7-.7h-2.2v4.4"/>
<path d="M201 187.4l1.5 1.5M204.4 184.5h1.5M204.4 188.9h1.5M205.1 184.5v4.4M208.3 184.5h1.5l.7 .7v3l-.7 .7h-1.5l-.7-.7v-3z"/>
</g>
<g fill="none" stroke="#800000" stroke-width=".3">
<path d="M170.3 192.5v-.9l.5-.5 .5 .5v.9M170.3 191.8h1M172.9 191.3l-.2-.2h-.5l-.2 .2v1l.2 .2h.5l.2-.2v-.5h-.5M173.5 191.1h.5M173.5 192.5h.5M173.8 191.1v1.4M174.6 191.1v1.4h1M176.2 191.8h.5M177.2 191.1h-1v1.4h1M179.4 191.8h1M179.4 191.1v1.4M180.4 191.1v1.4"/>
<path d="M181 191.8h.9M181 192.5v-.9l.5-.5 .4 .5v.9M182.6 192.1h.7l.2-.3v-.5l-.2-.2h-.7v1.4M183 192.1l.5 .4M184.2 191.1h.7l.2 .2v1l-.2 .2h-.7zM185.8 191.1v1.4l.4-.4 .5 .4v-1.4M187.3 191.8h1M187.3 192.5v-.9l.5-.5 .5 .5v.9M189 192.1h.7l.2-.3v-.5l-.2-.2h-.7v1.4M189.4 192.1l.5 .4M190.5 191.8h.5M191.5 191.1h-1v1.4h1"/>
<path d="M193.7 191.1h.8l.2 .2v1l-.2 .2h-.8zM195.3 191.8h.5M196.3 191.1h-1v1.4h1M196.9 191.1v1l.5 .4 .5-.4v-1M198.5 191.8h.5M199.5 191.1h-1v1.4h1M200.1 191.1v1.4h1M201.9 191.1h.5l.3 .2v1l-.3 .2h-.5l-.2-.2v-1zM203.3 192.1h.7l.3-.3v-.5l-.3-.2h-.7v1.4M204.9 192.5v-1.4l.5 .5 .4-.5v1.4M206.5 191.8h.5M207.4 191.1h-.9v1.4h.9"/>
<path d="M209 191.1v1.4l-.9-1.4v1.4M209.7 191.1h.9M210.1 191.1v1.4"/>
</g>
<g fill="none" stroke="#800000" stroke-width=".47">
<path d="M170.5 197v2.4l.8-.8 .7 .8v-2.4M173.1 197v2.4l.8-.8 .8 .8v-2.4M175.7 197v2.4l.8-.8 .8 .8v-2.4M178.4 199h.4v.4h-.4zM179.7 197v2.4M179.7 198.2h1.6M181.3 197v2.4M182.3 198.2h1.6M182.3 199.4v-1.6l.8-.8 .8 .8v1.6M184.9 198.6h1.2l.4-.4v-.8l-.4-.4h-1.2v2.4M185.7 198.6l.8 .8M187.6 197h1.2l.4 .4v1.6l-.4 .4h-1.2z"/>
<path d="M190.2 197v2.4l.8-.8 .8 .8v-2.4M192.8 198.2h1.7M192.8 199.4v-1.6l.9-.8 .8 .8v1.6M195.5 198.6h1.2l.4-.4v-.8l-.4-.4h-1.2v2.4M196.3 198.6l.8 .8M198.1 199.4h.8M198.1 197h.8M198.5 197v2.4M199.9 197.4l.4-.4h.8l.4 .4v1.6l-.4 .4h-.8l-.4-.4zM202.5 199h.4v.4h-.4zM205.4 197.4l-.4-.4h-.8l-.4 .4v1.6l.4 .4h.8l.4-.4M206.5 197.4l.4-.4h.8l.4 .4v1.6l-.4 .4h-.8l-.4-.4z"/>
<path d="M209.1 199.4v-2.4l.8 .8 .8-.8v2.4"/>
</g>
<g fill="none" stroke="#800000" stroke-width=".61">
<path d="M218.7 185.6l-.6-.5h-1l-.6 .5v2.2l.6 .5h1l.6-.5M220 185.1v3.2M220 186.7h2.2M222.2 185.1v3.2M223.6 186.7h1M225.7 185.1h-2.1v3.2h2.1M229.3 185.6l-.6-.5h-1.1l-.5 .5v.6l.5 .5h1.1l.6 .5v.6l-.6 .5h-1.1l-.5-.5M230.6 185.1h2.2M231.7 185.1v3.2M234.2 186.7h1M236.3 185.1h-2.1v3.2h2.1M237.7 187.2h1.6l.5-.5v-1.1l-.5-.5h-1.6v3.2"/>
<path d="M238.8 187.2l1 1.1M241.2 186.7h2.2M246.9 185.6l-.5-.5h-1.1l-.5 .5v2.2l.5 .5h1.1l.5-.5M250.4 185.1h-2.1v1.6l1.1-.5h.5l.5 .5v1.1l-.5 .5h-1.1l-.5-.5"/>
</g>
<g font-size="5.4" fill="#808080">
<text x="34.5" y="137.5">APP</text>
<text x="113.7" y="137.5">NET</text>
</g>
<g font-size="2.5" fill="#808080">
<text x="30.7" y="17.3">+V</text>
<text x="36.6" y="17.3">+3.8V</text>
<text x="92" y="17.8">A1</text>
<text x="144.6" y="17.3">VDD</text>
<text x="217.2" y="17.3">+V VDD</text>
<text x="85.5" y="20.1">CHESTER-U1</text>
<text x="250.4" y="22.4">A2</text>
<text x="237.1" y="71.7">CHESTER-X-NO-SPRING</text>
<text x="250.4" y="78.6">A3</text>
<text x="44.8" y="102.4">GND</text>
<text x="136.8" y="102.4">GND</text>
<text x="237.1" y="127.9">CHESTER-X-NO-SPRING</text>
<text x="226.2" y="133">GND</text>
<text x="16.8" y="140">VDD</text>
<text x="37.7" y="142.5">JP1</text>
<text x="96" y="140">VDD</text>
<text x="117" y="142.5">JP2</text>
<text x="17.4" y="167.9" transform="rotate(-90 17.4 167.9)">D1</text>
<text x="50.6" y="167.9" transform="rotate(-90 50.6 167.9)">D2</text>
<text x="58.3" y="167.9" transform="rotate(-90 58.3 167.9)">D3</text>
<text x="66" y="167.9" transform="rotate(-90 66 167.9)">D4</text>
<text x="96.6" y="167.9" transform="rotate(-90 96.6 167.9)">D5</text>
<text x="129.8" y="167.9" transform="rotate(-90 129.8 167.9)">D6</text>
<text x="137.5" y="167.9" transform="rotate(-90 137.5 167.9)">D7</text>
<text x="145.2" y="167.9" transform="rotate(-90 145.2 167.9)">D8</text>
<text x="16.7" y="179">GND</text>
<text x="24.3" y="179">GND</text>
<text x="49.9" y="179">GND</text>
<text x="57.6" y="179">GND</text>
<text x="65.2" y="179">GND</text>
<text x="95.9" y="179">GND</text>
<text x="103.5" y="179">GND</text>
<text x="129.1" y="179">GND</text>
<text x="136.8" y="179">GND</text>
<text x="144.4" y="179">GND</text>
<text x="98.9" y="187.2">FD1</text>
<text x="109.1" y="187.2">FD2</text>
<text x="119.3" y="187.2">FD3</text>
<text x="129.5" y="187.2">FD4</text>
<text x="139.7" y="187.2">FD5</text>
<text x="150" y="187.2">FD6</text>
</g>
<g font-size="2.2" fill="#808080">
<text x="51.1" y="25.4">1</text>
<text x="59.1" y="26.5">GND</text>
<text x="123.3" y="26.5">GND</text>
<text x="134.8" y="27.6">38</text>
<text x="233.9" y="25.4">17</text>
<text x="243" y="26.5">GND</text>
<text x="258.3" y="29.1">X1</text>
<text x="267.7" y="27.9">1</text>
<text x="277.4" y="27.8">A1</text>
<text x="51.1" y="30.5">2</text>
<text x="51.1" y="35.6">3</text>
<text x="59.1" y="31.6">DP</text>
<text x="115.3" y="31.6">NET_RESET</text>
<text x="134.8" y="32.7">37</text>
<text x="151.8" y="35.5">NET_SWCLK</text>
<text x="152.4" y="30.3">NET_RESET</text>
<text x="188.1" y="35.5">SCL</text>
<text x="233.9" y="30.5">16</text>
<text x="233.9" y="35.6">15</text>
<text x="243" y="31.6">VDD</text>
<text x="258.3" y="34.2">X2</text>
<text x="267.7" y="33.1">2</text>
<text x="277.4" y="32.9">A2</text>
<text x="51.1" y="40.7">4</text>
<text x="59.1" y="36.7">DM</text>
<text x="59.1" y="41.8">VBUS</text>
<text x="114.7" y="36.7">NET_SWCLK</text>
<text x="115.1" y="41.8">NET_SWDIO</text>
<text x="134.8" y="37.8">36</text>
<text x="152.2" y="40.6">NET_SWDIO</text>
<text x="188.1" y="40.6">SDA</text>
<text x="233.9" y="40.7">14</text>
<text x="243" y="36.7">SCL</text>
<text x="243" y="41.8">SDA</text>
<text x="258.3" y="39.3">X3</text>
<text x="267.7" y="38.2">3</text>
<text x="277.4" y="38">A3</text>
<text x="16.9" y="45.7">APP_RESET</text>
<text x="51.1" y="45.8">5</text>
<text x="59.1" y="46.9">APP_RESET</text>
<text x="119.1" y="46.9">BTN_INT</text>
<text x="134.8" y="43">35</text>
<text x="156.1" y="45.7">BTN_INT</text>
<text x="188.1" y="45.7">GP0A</text>
<text x="233.9" y="45.8">13</text>
<text x="243" y="46.9">GP0/A0</text>
<text x="258.3" y="44.4">X4</text>
<text x="267.7" y="43.3">4</text>
<text x="277.4" y="43.1">A4</text>
<text x="16.9" y="50.8">APP_SWCLK</text>
<text x="51.1" y="50.9">6</text>
<text x="59.1" y="52.1">APP_SWCLK</text>
<text x="118.3" y="52.1">BTN_EXT</text>
<text x="134.8" y="53.2">33</text>
<text x="134.8" y="48.1">34</text>
<text x="155.4" y="50.8">BTN_EXT</text>
<text x="188.1" y="50.8">GP1A</text>
<text x="233.9" y="50.9">12</text>
<text x="243" y="52.1">GP1/A1</text>
<text x="258.3" y="49.5">X5</text>
<text x="267.7" y="48.4">5</text>
<text x="267.7" y="53.5">6</text>
<text x="277.4" y="48.2">A5</text>
<text x="277.4" y="53.3">A6</text>
<text x="16.9" y="55.9">APP_SWDIO</text>
<text x="51.1" y="56">7</text>
<text x="59.1" y="57.2">APP_SWDIO</text>
<text x="119.2" y="57.2">TAMPER</text>
<text x="134.8" y="58.3">32</text>
<text x="156.3" y="55.9">TAMPER</text>
<text x="188.1" y="55.9">GP2A</text>
<text x="234.1" y="56">11</text>
<text x="243" y="57.2">GP2/A2</text>
<text x="258.3" y="59.7">X7</text>
<text x="258.3" y="54.6">X6</text>
<text x="267.7" y="58.6">7</text>
<text x="277.4" y="58.5">A7</text>
<text x="16.9" y="61">LED_R</text>
<text x="51.1" y="61.2">8</text>
<text x="59.1" y="62.3">LED_R</text>
<text x="124.6" y="62.3">INT</text>
<text x="134.8" y="63.4">31</text>
<text x="161.6" y="61">INT</text>
<text x="188.1" y="61">GP3A</text>
<text x="233.9" y="61.2">10</text>
<text x="243" y="62.3">GP3/A3</text>
<text x="258.3" y="64.8">X8</text>
<text x="267.7" y="63.7">8</text>
<text x="277.4" y="63.6">A8</text>
<text x="16.9" y="66.1">LED_G</text>
<text x="16.9" y="71.2">LED_Y</text>
<text x="49.9" y="71.4">10</text>
<text x="51.1" y="66.3">9</text>
<text x="59.1" y="67.4">LED_G</text>
<text x="123.6" y="67.4">SDA</text>
<text x="134.8" y="68.5">30</text>
<text x="160.7" y="66.1">SDA</text>
<text x="160.9" y="71.2">SCL</text>
<text x="235.1" y="66.3">9</text>
<text x="243" y="67.4">+V</text>
<text x="16.9" y="76.3">LED_EXT</text>
<text x="50.1" y="76.5">11</text>
<text x="59.1" y="72.5">LED_Y</text>
<text x="59.1" y="77.6">LED_EXT</text>
<text x="122.2" y="77.6">VLDO</text>
<text x="123.8" y="72.5">SCL</text>
<text x="134.8" y="73.6">29</text>
<text x="49.9" y="81.6">12</text>
<text x="59.1" y="82.7">GND</text>
<text x="123.3" y="82.7">GND</text>
<text x="134.8" y="83.8">27</text>
<text x="134.8" y="78.7">28</text>
<text x="233.9" y="81.6">17</text>
<text x="243" y="82.7">GND</text>
<text x="277.4" y="84">B1</text>
<text x="233.9" y="86.7">16</text>
<text x="243" y="87.8">VDD</text>
<text x="258.3" y="85.3">X1</text>
<text x="267.7" y="84.2">1</text>
<text x="267.7" y="89.3">2</text>
<text x="277.4" y="89.1">B2</text>
<text x="61.1" y="90.9" transform="rotate(-90 61.1 90.9)">VIN</text>
<text x="66.2" y="90.9" transform="rotate(-90 66.2 90.9)">VDCDC</text>
<text x="71.3" y="90.9" transform="rotate(-90 71.3 90.9)">VLDO</text>
<text x="76.4" y="90.9" transform="rotate(-90 76.4 90.9)">VMEAS</text>
<text x="81.6" y="90.9" transform="rotate(-90 81.6 90.9)">LED_PWR</text>
<text x="86.7" y="90.9" transform="rotate(-90 86.7 90.9)">DQ</text>
<text x="91.8" y="90.9" transform="rotate(-90 91.8 90.9)">GP3B</text>
<text x="96.9" y="90.9" transform="rotate(-90 96.9 90.9)">GP2B</text>
<text x="102" y="90.9" transform="rotate(-90 102 90.9)">GP1B</text>
<text x="107.1" y="90.9" transform="rotate(-90 107.1 90.9)">GP0B</text>
<text x="112.2" y="90.9" transform="rotate(-90 112.2 90.9)">GP3A</text>
<text x="117.3" y="90.9" transform="rotate(-90 117.3 90.9)">GP2A</text>
<text x="122.4" y="90.9" transform="rotate(-90 122.4 90.9)">GP1A</text>
<text x="127.5" y="90.9" transform="rotate(-90 127.5 90.9)">GP0A</text>
<text x="188.1" y="91.7">SCL</text>
<text x="233.9" y="91.8">15</text>
<text x="243" y="92.9">SCL</text>
<text x="258.3" y="95.5">X3</text>
<text x="258.3" y="90.4">X2</text>
<text x="267.7" y="94.4">3</text>
<text x="277.4" y="94.2">B3</text>
<text x="60" y="100.1" transform="rotate(-90 60 100.1)">13</text>
<text x="65.1" y="100.1" transform="rotate(-90 65.1 100.1)">14</text>
<text x="70.2" y="100.1" transform="rotate(-90 70.2 100.1)">15</text>
<text x="75.3" y="100.1" transform="rotate(-90 75.3 100.1)">16</text>
<text x="80.4" y="100.1" transform="rotate(-90 80.4 100.1)">17</text>
<text x="85.5" y="100.1" transform="rotate(-90 85.5 100.1)">18</text>
<text x="90.7" y="100.1" transform="rotate(-90 90.7 100.1)">19</text>
<text x="95.8" y="100.1" transform="rotate(-90 95.8 100.1)">20</text>
<text x="100.9" y="100.1" transform="rotate(-90 100.9 100.1)">21</text>
<text x="106" y="100.1" transform="rotate(-90 106 100.1)">22</text>
<text x="111.1" y="100.1" transform="rotate(-90 111.1 100.1)">23</text>
<text x="116.2" y="100.1" transform="rotate(-90 116.2 100.1)">24</text>
<text x="121.3" y="100.1" transform="rotate(-90 121.3 100.1)">25</text>
<text x="126.4" y="100.1" transform="rotate(-90 126.4 100.1)">26</text>
<text x="188.1" y="96.8">SDA</text>
<text x="188.1" y="101.9">GP0B</text>
<text x="233.9" y="96.9">14</text>
<text x="243" y="98">SDA</text>
<text x="258.3" y="100.6">X4</text>
<text x="267.7" y="99.5">4</text>
<text x="277.4" y="99.3">B4</text>
<text x="85.4" y="104.9" transform="rotate(-90 85.4 104.9)">DQ</text>
<text x="188.1" y="107">GP1B</text>
<text x="233.9" y="102">13</text>
<text x="233.9" y="107.1">12</text>
<text x="243" y="103.2">GP0/A0</text>
<text x="258.3" y="105.7">X5</text>
<text x="267.7" y="104.6">5</text>
<text x="277.4" y="104.4">B5</text>
<text x="188.1" y="112.1">GP2B</text>
<text x="234.1" y="112.3">11</text>
<text x="243" y="108.3">GP1/A1</text>
<text x="243" y="113.4">GP2/A2</text>
<text x="258.3" y="110.8">X6</text>
<text x="267.7" y="109.7">6</text>
<text x="277.4" y="109.5">B6</text>
<text x="80.3" y="115.2" transform="rotate(-90 80.3 115.2)">LED_PWR</text>
<text x="90.5" y="115.2" transform="rotate(-90 90.5 115.2)">GP3B</text>
<text x="95.6" y="115.2" transform="rotate(-90 95.6 115.2)">GP2B</text>
<text x="100.7" y="115.2" transform="rotate(-90 100.7 115.2)">GP1B</text>
<text x="105.8" y="115.2" transform="rotate(-90 105.8 115.2)">GP0B</text>
<text x="110.9" y="115.2" transform="rotate(-90 110.9 115.2)">GP3A</text>
<text x="116" y="115.2" transform="rotate(-90 116 115.2)">GP2A</text>
<text x="121.2" y="115.2" transform="rotate(-90 121.2 115.2)">GP1A</text>
<text x="126.3" y="115.2" transform="rotate(-90 126.3 115.2)">GP0A</text>
<text x="188.1" y="117.2">GP3B</text>
<text x="233.9" y="117.4">10</text>
<text x="243" y="118.5">GP3/A3</text>
<text x="258.3" y="115.9">X7</text>
<text x="267.7" y="114.8">7</text>
<text x="267.7" y="119.9">8</text>
<text x="277.4" y="114.7">B7</text>
<text x="277.4" y="119.8">B8</text>
<text x="235.1" y="122.5">9</text>
<text x="243" y="123.6">+V</text>
<text x="258.3" y="121">X8</text>
<text x="33.2" y="148">1</text>
<text x="45.4" y="148">2</text>
<text x="70.4" y="147.9">APP_SWDIO</text>
<text x="112.4" y="148">1</text>
<text x="124.6" y="148">2</text>
<text x="149.6" y="147.9">NET_SWDIO</text>
<text x="33.2" y="150.6">3</text>
<text x="33.2" y="153.1">5</text>
<text x="45.4" y="150.6">4</text>
<text x="45.4" y="153.1">6</text>
<text x="45.4" y="155.7">8</text>
<text x="70" y="150.4">APP_SWCLK</text>
<text x="112.4" y="150.6">3</text>
<text x="112.4" y="153.1">5</text>
<text x="124.6" y="150.6">4</text>
<text x="124.6" y="153.1">6</text>
<text x="124.6" y="155.7">8</text>
<text x="149.2" y="150.4">NET_SWCLK</text>
<text x="33.2" y="158.2">9</text>
<text x="45.4" y="158.2">10</text>
<text x="70.6" y="158.1">APP_RESET</text>
<text x="112.4" y="158.2">9</text>
<text x="124.6" y="158.2">10</text>
<text x="149.8" y="158.1">NET_RESET</text>
</g>
<g font-size="1.8" fill="#808080">
<text x="199" y="28.5" transform="rotate(-90 199 28.5)">TP37</text>
<text x="204.1" y="28.5" transform="rotate(-90 204.1 28.5)">TP38</text>
<text x="209.2" y="28.5" transform="rotate(-90 209.2 28.5)">TP39</text>
<text x="214.3" y="28.5" transform="rotate(-90 214.3 28.5)">TP40</text>
<text x="199" y="84.7" transform="rotate(-90 199 84.7)">TP41</text>
<text x="204.1" y="84.7" transform="rotate(-90 204.1 84.7)">TP42</text>
<text x="209.2" y="84.7" transform="rotate(-90 209.2 84.7)">TP43</text>
<text x="214.3" y="84.7" transform="rotate(-90 214.3 84.7)">TP44</text>
<text x="53.3" y="140.9" transform="rotate(-90 53.3 140.9)">TP15</text>
<text x="61" y="140.9" transform="rotate(-90 61 140.9)">TP16</text>
<text x="68.6" y="140.9" transform="rotate(-90 68.6 140.9)">TP17</text>
<text x="132.5" y="140.9" transform="rotate(-90 132.5 140.9)">TP18</text>
<text x="140.2" y="140.9" transform="rotate(-90 140.2 140.9)">TP20</text>
<text x="147.9" y="140.9" transform="rotate(-90 147.9 140.9)">TP21</text>
</g>
<g font-size="1.4" fill="#808080">
<text x="30" y="145.1">BCH-P-SMT-1.27MM-2X5-E07</text>
<text x="109.2" y="145.1">BCH-P-SMT-1.27MM-2X5-E07</text>
<text x="22.5" y="171.4" transform="rotate(-90 22.5 171.4)">PESD3V3U1UB</text>
<text x="55.7" y="171.4" transform="rotate(-90 55.7 171.4)">PESD3V3U1UB</text>
<text x="63.4" y="171.4" transform="rotate(-90 63.4 171.4)">PESD3V3U1UB</text>
<text x="71.1" y="171.4" transform="rotate(-90 71.1 171.4)">PESD3V3U1UB</text>
<text x="101.7" y="171.4" transform="rotate(-90 101.7 171.4)">PESD3V3U1UB</text>
<text x="135" y="171.4" transform="rotate(-90 135 171.4)">PESD3V3U1UB</text>
<text x="142.6" y="171.4" transform="rotate(-90 142.6 171.4)">PESD3V3U1UB</text>
<text x="150.3" y="171.4" transform="rotate(-90 150.3 171.4)">PESD3V3U1UB</text>
</g>
</svg>
